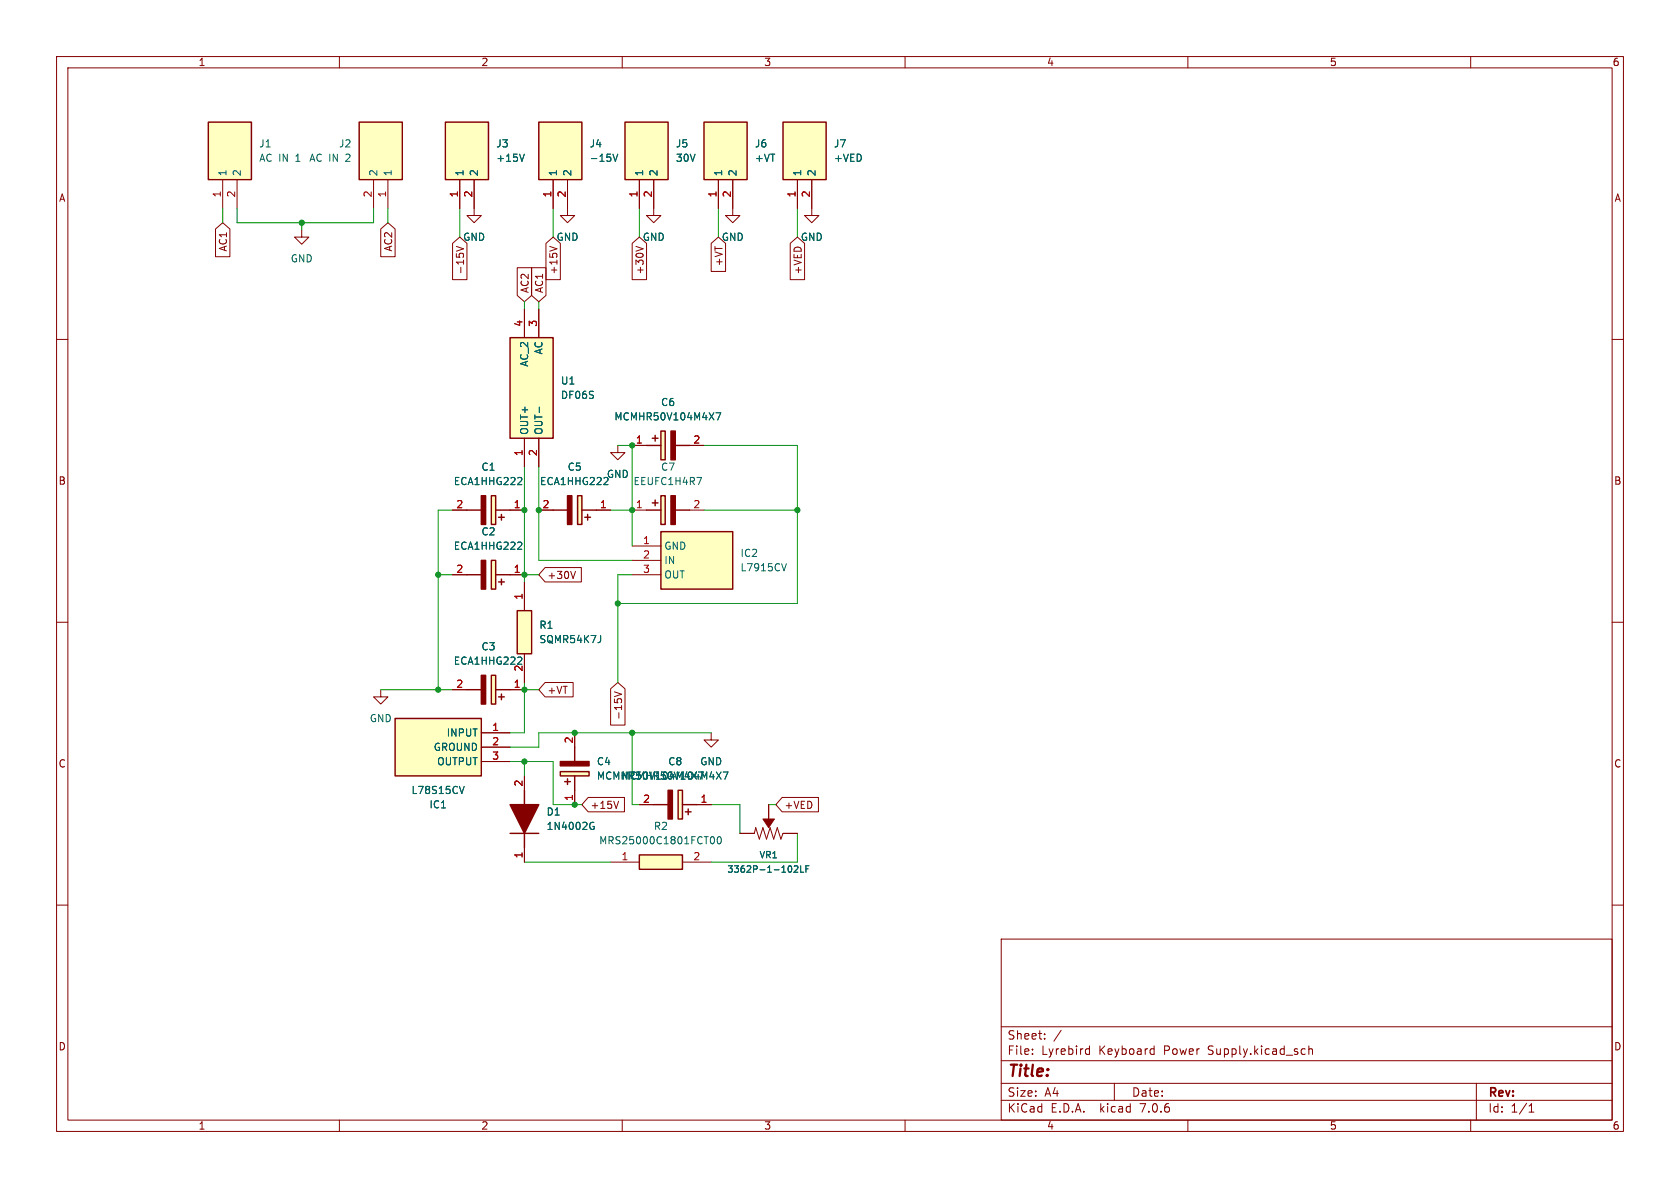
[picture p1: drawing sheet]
<svg xmlns="http://www.w3.org/2000/svg" width="297mm" height="210mm" viewBox="0 0 297 210" stroke-linecap="round" stroke-linejoin="round" font-family="sans-serif">
<g fill="none" stroke="#840000" stroke-width=".18">
<path d="M10 10h277v190h-277zM12 12h273v186h-273zM60 10v2M110 10v2M160 10v2M210 10v2M260 10v2M39.4 31.8v5M41.9 31.8v5M66 31.8v5M68.6 31.8v5M81.3 31.8v5"/>
<path d="M83.8 31.8v6.3h1.3l-1.3 1.3-1.3-1.3h1.3M97.8 31.8v5M100.3 31.8v6.3h1.3l-1.3 1.3-1.2-1.3h1.2M113 31.8v5M115.6 31.8v6.3h1.2l-1.2 1.3-1.3-1.3h1.3M127 31.8v5M129.5 31.8v6.3h1.3l-1.3 1.3-1.2-1.3h1.2M141 31.8v5M143.5 31.8v6.3h1.3l-1.3 1.3-1.3-1.3h1.3M10 60h2M38.1 40.5l1.3-1.1 1.2 1.1v4.9h-2.5zM53.3 40.6v1.3h1.3l-1.3 1.3-1.2-1.3h1.2"/>
<path d="M67.3 40.5l1.3-1.1 1.3 1.1v4.9h-2.6zM80 43l1.3-1.1 1.3 1.1v6.4h-2.6zM80.7 43.6l1.3 .4-1.3 .4M91.4 47.3h2.6v4.9l-1.3 1.1-1.3-1.1zM92.7 54.6v5.1M94 47.3h2.5v4.9l-1.3 1.1-1.2-1.1zM95.2 54.6v5.1M96.5 43l1.3-1.1 1.3 1.1v6.4h-2.6zM97.2 43.6l1.3 .4M111.8 43l1.2-1.1 1.3 1.1v6.4h-2.5zM112.4 43.6l1.3 .4M125.7 43l1.3-1.1 1.3 1.1v5h-2.6z"/>
<path d="M139.7 43l1.3-1.1 1.2 1.1v6.4h-2.5zM285 60h2M92.7 77.5v5.1M95.2 77.5v5.1M109.2 78.7v1.3h1.3l-1.3 1.3-1.3-1.3h1.3M111.8 78.7h2.5M121.9 78.7h2.6M80 90.2h2.5M90.2 90.2h2.5M95.2 90.2h2.6M105.4 90.2h2.5M111.8 90.2h2.5"/>
<path d="M111.8 96.5h5M111.8 99.1h5M121.9 90.2h2.6M10 110h2M80 101.6h2.5M90.2 101.6h2.5M92.7 102.9v5.1M92.7 115.6v5.1M96.4 100.3h6.4v2.6h-6.4l-1.2-1.3zM101.7 101l-.4 1.3M111.8 101.6h5M285 110h2"/>
<path d="M67.3 121.9v1.3h1.3l-1.3 1.3-1.3-1.3h1.3M80 121.9h2.5M85.1 129.5h5.1M85.1 132.1h5.1M85.1 134.6h5.1M90.2 121.9h2.5M92.7 137.2v2.5M96.4 120.6h4.9v2.6h-4.9l-1.2-1.3zM101.6 129.5v2.6M101.6 139.7v2.5M107.9 121.8l1.3-1.1 1.3 1.1v6.4h-2.6zM108.6 122.3l1.3 .4-1.3 .4"/>
<path d="M125.7 129.5v1.3h1.3l-1.3 1.3-1.2-1.3h1.2M10 160h2M92.7 149.9v2.5M104 141h6.4v2.5h-6.4l-1.1-1.3zM107.9 152.4h5.1M109.4 141.6l-.5 1.3M113 142.2h2.6M120.6 152.4h5.1M123.2 142.2h2.5M130.8 147.3h2.5l.3-1 .6 2 .7-2 .6 2 .6-2 .7 2 .6-2 .6 2 .4-1h2.6M135.9 142.2v2.6M138.3 141h6.4v2.5h-6.4l-1.1-1.3z"/>
<path d="M285 160h2M177 166h108v32h-108zM60 198v2M110 198v2M160 198v2M177 194.5h108M177 191.5h108M177 187.5h108M177 181.5h108M182.5 186.3v.1M182.5 185.5v.1M184.7 183.6v.1"/>
<path d="M184.7 182.8v.1M187.6 182.1l-1.3 2M192.2 185.4l.4 .1M192.6 184.9v1.5M192.6 186.3l-.4 .1M197 191.5v3M203.6 185.4l.4 .1M204 186.3l-.4 .1M204 184.9v1.5M210 198v2M230.6 185.4l.1 .1M230.7 186.3l-.1 .1"/>
<path d="M231.4 185.5l.2-.1 .4 .1v.9M231.4 184.9v1.5M260 198v2M261 191.5v6.5M270.3 196.6h.9M270.3 195.5l.4-.4v1.5"/>
</g>
<g fill="#ffffc2" stroke="#ffffc2" stroke-width=".18">
<path d="M116.8 76.2h.8v5.1h-.8z"/>
<path d="M86.9 119.4h.7v5.1h-.7z"/>
<path d="M116.8 87.6h.8v5.1h-.8z"/>
<path d="M91.4 108h2.6v7.6h-2.6z"/>
<path d="M36.8 21.6h7.6v10.2h-7.6z"/>
<path d="M90.2 59.7h7.6v17.8h-7.6z"/>
<path d="M102.1 87.6h.8v5.1h-.8z"/>
<path d="M138.4 21.6h7.6v10.2h-7.6z"/>
<path d="M124.5 21.6h7.6v10.2h-7.6z"/>
<path d="M86.9 99.1h.7v5h-.7z"/>
<path d="M69.8 127h15.3v10.2h-15.3z"/>
<path d="M116.8 94h12.7v10.1h-12.7z"/>
<path d="M63.5 21.6h7.6v10.2h-7.6z"/>
<path d="M78.7 21.6h7.7v10.2h-7.7z"/>
<path d="M86.9 87.6h.7v5.1h-.7z"/>
<path d="M95.2 21.6h7.7v10.2h-7.7z"/>
<path d="M110.5 21.6h7.6v10.2h-7.6z"/>
<path d="M113 151.1h7.6v2.6h-7.6z"/>
<path d="M119.9 139.7h.7v5.1h-.7z"/>
<path d="M99.1 136.4h5v.8h-5z"/>
</g>
<g fill="none" stroke="#840000" stroke-width=".25">
<path d="M36.8 21.6h7.6v10.2h-7.6zM63.5 21.6h7.6v10.2h-7.6zM78.7 21.6h7.7v10.2h-7.7zM95.2 21.6h7.7v10.2h-7.7zM110.5 21.6h7.6v10.2h-7.6zM124.5 21.6h7.6v10.2h-7.6zM138.4 21.6h7.6v10.2h-7.6zM90.2 59.7h7.6v17.8h-7.6zM114.3 78.7h2.5M115.3 77.5h1M115.8 77v1M116.8 76.2h.8v5.1h-.8z"/>
<path d="M119.4 78.7h2.5M82.5 90.2h2.6M86.9 99.1h.7v5h-.7zM86.9 87.6h.7v5.1h-.7zM87.6 90.2h2.6M88.1 91.4h1.1M88.6 90.9v1M97.8 90.2h2.5M102.1 87.6h.8v5.1h-.8zM102.9 90.2h2.5M103.4 91.4h1M103.9 90.9v1"/>
<path d="M114.3 90.2h2.5M115.3 88.9h1M115.8 88.4v1M116.8 87.6h.8v5.1h-.8zM116.8 94h12.7v10.1h-12.7zM119.4 90.2h2.5M82.5 101.6h2.6M86.9 119.4h.7v5.1h-.7zM87.6 101.6h2.6M88.1 102.9h1.1M88.6 102.4v1M91.4 108h2.6v7.6h-2.6z"/>
<path d="M69.8 127h15.3v10.2h-15.3zM82.5 121.9h2.6M87.6 121.9h2.6M88.1 123.2h1.1M88.6 122.7v1M92.7 139.7v2.5M99.1 136.4h5v.8h-5zM99.8 138.2h1M100.3 137.7v1M101.6 132.1v2.5M101.6 137.2v2.5M119.9 139.7h.7v5.1h-.7z"/>
<path d="M90.2 147.3h5M92.7 147.3v2.6M113 151.1h7.6v2.6h-7.6zM115.6 142.2h2.5M120.6 142.2h2.6M121.2 143.5h1M121.7 143v1"/>
</g>
<g fill="#840000" stroke="#840000" stroke-width=".25">
<path d="M118.6 76.2h.8v5.1h-.8z"/>
<path d="M85.1 119.4h.8v5.1h-.8z"/>
<path d="M118.6 87.6h.8v5.1h-.8z"/>
<path d="M100.3 87.6h.8v5.1h-.8z"/>
<path d="M85.1 99.1h.8v5h-.8z"/>
<path d="M85.1 87.6h.8v5.1h-.8z"/>
<path d="M118.1 139.7h.8v5.1h-.8z"/>
<path d="M99.1 134.6h5v.8h-5z"/>
<path d="M90.2 142.2h5l-2.5 5.1z"/>
</g>
<g fill="none" stroke="#006464" stroke-width=".18">
<path d="M92.7 27.2l-.4 1.3M108.4 27.2l.4 1.3 .4-1.3M95.3 72v.9M126.6 73h.8l-.5 1.2M92.1 84.5l.2 .1-.1 .3-.7 .8h.8M92.1 95.9l.2 .2-.1 .3-.7 .7h.8M107.4 84.9l-.7 .8h.8M123.2 84.4h.8l-.5 1.3M139 99.6l-.4 1.3M92.1 116.2l.2 .2-.1 .3-.7 .7M106.2 112.3v.9l-.2 .3M82.1 139l-.5 1.3"/>
<path d="M105.8 137.7v-1.2l.4 .9 .5-.9v1.2M108 136.6a.6 .6 0 0 0-.8 .4 .6 .6 0 0 0 .6 .7l.2-.1M109.4 136.5l-.4 .9-.5-.9v1.2M127.8 136.5h.9l-.6 1.2M104.5 145.4h.5M104.8 146.1h.2v.4l-.2 .1h-.3M125.8 148l.1-.1a.68 .68 0 0 1 .4 .6 .68 .68 0 0 1-.4 .7l-.1-.1M126.9 148l.2-.1a.68 .68 0 0 1 .4 .6 .68 .68 0 0 1-.4 .7l-.2-.2-.1-.3zM140.4 153.2l.4-.2 .3 .4-.7 .8h.7M141.6 153v1.2h.5M142.5 153.6h.4M143 153h-.5v1.2"/>
</g>
<path d="M134.9 144.8h2l-1 1.5z" fill="#840000" stroke="#840000" stroke-width=".18"/>
<g fill="none" stroke="#009600" stroke-width=".18">
<path d="M39.4 36.8v2.6M41.9 36.8v2.6h24.1v-2.6M53.3 39.4v1.2M68.6 36.8v2.6M81.3 36.8v5.1M97.8 36.8v5.1M113 36.8v5.1M127 36.8v5.1M141 36.8v5.1M92.7 53.3v1.3M95.2 53.3v1.3M109.2 78.7h2.6v17.8"/>
<path d="M124.5 78.7h16.5v28h-31.8M80 90.2h-2.5v31.7M92.7 82.6v20.3M95.2 82.6v16.5h16.6M107.9 90.2h3.9M124.5 90.2h16.5M77.5 101.6h2.5M92.7 101.6h2.5M111.8 101.6h-2.6v19.1M67.3 121.9h12.7M90.2 134.6h7.6v7.6h5.1M92.7 120.7v8.8h-2.5"/>
<path d="M92.7 134.6v2.6M92.7 121.9h2.5M111.8 129.5v12.7h1.2M125.7 129.5h-30.5v2.6h-5M92.7 152.4h15.2M125.7 142.2h5.1v5.1M135.9 142.2h1.3M141 147.3v5.1h-15.3"/>
</g>
<g fill="#009600" stroke="#009600" stroke-width=".18">
<circle cx="77.5" cy="101.6" r=".46"/>
<circle cx="92.7" cy="90.2" r=".46"/>
<circle cx="92.7" cy="101.6" r=".46"/>
<circle cx="53.3" cy="39.4" r=".46"/>
<circle cx="101.6" cy="142.2" r=".46"/>
<circle cx="92.7" cy="134.6" r=".46"/>
<circle cx="101.6" cy="129.5" r=".46"/>
<circle cx="111.8" cy="129.5" r=".46"/>
<circle cx="92.7" cy="121.9" r=".46"/>
<circle cx="77.5" cy="121.9" r=".46"/>
<circle cx="111.8" cy="78.7" r=".46"/>
<circle cx="111.8" cy="90.2" r=".46"/>
<circle cx="109.2" cy="106.7" r=".46"/>
<circle cx="141" cy="90.2" r=".46"/>
<circle cx="95.2" cy="90.2" r=".46"/>
</g>
<text font-size="2.8" fill="#840000" x="178" y="190.9">Title:</text>
<g font-size="2.1" fill="#840000">
<text x="178" y="184">Sheet:</text>
<text x="178" y="186.7">File:</text>
<text x="184.1" y="186.7">Lyrebird</text>
<text x="194.3" y="186.7">Keyboard</text>
<text x="205.9" y="186.7">Power</text>
<text x="213.8" y="186.7">Supply.kicad_sch</text>
<text x="178" y="196.9">KiCad</text>
<text x="178" y="194.1">Size:</text>
<text x="184.7" y="194.1">A4</text>
<text x="185.7" y="196.9">E.D.A.</text>
<text x="194.6" y="196.9">kicad</text>
<text x="200" y="194.1">Date:</text>
<text x="201.8" y="196.9">7.0.6</text>
<text x="263" y="194.3">Rev:</text>
<text x="263" y="196.9">Id:</text>
<text x="267.1" y="196.9">1/1</text>
</g>
<g font-size="1.8" fill="#840000">
<text x="35" y="11.9">1</text>
<text x="85" y="11.9">2</text>
<text x="135" y="11.9">3</text>
<text x="185" y="11.9">4</text>
<text x="235" y="11.9">5</text>
<text x="285" y="11.9">6</text>
<text x="10.3" y="35.9">A</text>
<text x="285.3" y="35.9">A</text>
<text x="40.3" y="44.6" transform="rotate(-90 40.3 44.6)">AC1</text>
<text x="69.5" y="44.6" transform="rotate(-90 69.5 44.6)">AC2</text>
<text x="128" y="47.2" transform="rotate(-90 128 47.2)">+VT</text>
<text x="82.2" y="48.6" transform="rotate(-90 82.2 48.6)">-15V</text>
<text x="93.7" y="51.9" transform="rotate(-90 93.7 51.9)">AC2</text>
<text x="96.2" y="51.9" transform="rotate(-90 96.2 51.9)">AC1</text>
<text x="98.7" y="48.6" transform="rotate(-90 98.7 48.6)">+15V</text>
<text x="114" y="48.6" transform="rotate(-90 114 48.6)">+30V</text>
<text x="141.9" y="48.6" transform="rotate(-90 141.9 48.6)">+VED</text>
<text x="10.3" y="85.9">B</text>
<text x="285.3" y="85.9">B</text>
<text x="96.7" y="102.6">+30V</text>
<text x="96.7" y="122.9">+VT</text>
<text x="110.2" y="127.4" transform="rotate(-90 110.2 127.4)">-15V</text>
<text x="10.3" y="135.9">C</text>
<text x="285.3" y="135.9">C</text>
<text x="104.3" y="143.2">+15V</text>
<text x="138.6" y="143.2">+VED</text>
<text x="10.3" y="185.9">D</text>
<text x="285.3" y="185.9">D</text>
<text x="35" y="199.9">1</text>
<text x="85" y="199.9">2</text>
<text x="135" y="199.9">3</text>
<text x="185" y="199.9">4</text>
<text x="235" y="199.9">5</text>
<text x="285" y="199.9">6</text>
</g>
<g font-size="1.8" fill="#006464">
<text x="45.7" y="26.3">J1</text>
<text x="45.7" y="28.8">AC IN</text>
<text x="52.4" y="28.8">1 AC IN</text>
<text x="59.8" y="26.3">J2</text>
<text x="61.2" y="28.8">2</text>
<text x="87.6" y="26.3">J3</text>
<text x="87.6" y="28.8">+15V</text>
<text x="104.1" y="26.3">J4</text>
<text x="104.1" y="28.8">-15V</text>
<text x="119.4" y="26.3">J5</text>
<text x="119.4" y="28.8">30V</text>
<text x="133.4" y="26.3">J6</text>
<text x="133.4" y="28.8">+VT</text>
<text x="147.3" y="26.3">J7</text>
<text x="147.3" y="28.8">+VED</text>
<text x="40.2" y="31.2" transform="rotate(-90 40.2 31.2)">1</text>
<text x="42.8" y="31.2" transform="rotate(-90 42.8 31.2)">2</text>
<text x="66.9" y="31.2" transform="rotate(-90 66.9 31.2)">2</text>
<text x="69.4" y="31.2" transform="rotate(-90 69.4 31.2)">1</text>
<text x="82.1" y="31.2" transform="rotate(-90 82.1 31.2)">1</text>
<text x="84.7" y="31.2" transform="rotate(-90 84.7 31.2)">2</text>
<text x="98.7" y="31.2" transform="rotate(-90 98.7 31.2)">1</text>
<text x="101.2" y="31.2" transform="rotate(-90 101.2 31.2)">2</text>
<text x="113.9" y="31.2" transform="rotate(-90 113.9 31.2)">1</text>
<text x="116.4" y="31.2" transform="rotate(-90 116.4 31.2)">2</text>
<text x="127.9" y="31.2" transform="rotate(-90 127.9 31.2)">1</text>
<text x="130.4" y="31.2" transform="rotate(-90 130.4 31.2)">2</text>
<text x="141.8" y="31.2" transform="rotate(-90 141.8 31.2)">1</text>
<text x="144.4" y="31.2" transform="rotate(-90 144.4 31.2)">2</text>
<text x="51.3" y="46.6">GND</text>
<text x="81.8" y="42.8">GND</text>
<text x="98.3" y="42.8">GND</text>
<text x="113.5" y="42.8">GND</text>
<text x="127.5" y="42.8">GND</text>
<text x="141.5" y="42.8">GND</text>
<text x="93.6" y="64.9" transform="rotate(-90 93.6 64.9)">AC_2</text>
<text x="96.1" y="62.8" transform="rotate(-90 96.1 62.8)">AC</text>
<text x="99.1" y="70.7">DF06S</text>
<text x="99.1" y="68.2">U1</text>
<text x="116.8" y="72">C6</text>
<text x="93.6" y="77" transform="rotate(-90 93.6 77)">OUT+</text>
<text x="96.1" y="77" transform="rotate(-90 96.1 77)">OUT-</text>
<text x="108.5" y="74.5">MCMHR50V104M4X7</text>
<text x="85" y="83.4">C1</text>
<text x="100.3" y="83.4">C5</text>
<text x="116.8" y="83.4">C7</text>
<text x="80.1" y="86">ECA1HHG222</text>
<text x="95.4" y="86">ECA1HHG222</text>
<text x="107.2" y="84.7">GND</text>
<text x="111.9" y="86">EEUFC1H4R7</text>
<text x="85" y="94.8">C2</text>
<text x="80.1" y="97.4">ECA1HHG222</text>
<text x="117.3" y="97.4">GND</text>
<text x="117.3" y="99.9">IN</text>
<text x="130.8" y="98.7">IC2</text>
<text x="130.8" y="101.2">L7915CV</text>
<text x="117.3" y="102.5">OUT</text>
<text x="95.3" y="111.4">R1</text>
<text x="95.3" y="113.9">SQMR54K7J</text>
<text x="80.1" y="117.7">ECA1HHG222</text>
<text x="85" y="115.2">C3</text>
<text x="92.5" y="118.8" transform="rotate(-90 92.5 118.8)">2</text>
<text x="65.3" y="127.9">GND</text>
<text x="78.9" y="130.4">INPUT</text>
<text x="76.6" y="132.9">GROUND</text>
<text x="77.2" y="135.5">OUTPUT</text>
<text x="105.4" y="135.5">C4</text>
<text x="118" y="135.5">C8</text>
<text x="123.7" y="135.5">GND</text>
<text x="72.7" y="140.6">L78S15CV</text>
<text x="75.8" y="143.1">IC1</text>
<text x="109.8" y="138">MCMHR50V104M4X7</text>
<text x="96.5" y="144.4">D1</text>
<text x="96.5" y="146.9">1N4002G</text>
<text x="105.8" y="149.5">MRS25000C1801FCT00</text>
<text x="115.5" y="146.9">R2</text>
</g>
<g font-size="1.8" fill="#a90000">
<text x="39.1" y="35" transform="rotate(-90 39.1 35)">1</text>
<text x="41.7" y="35" transform="rotate(-90 41.7 35)">2</text>
<text x="65.8" y="35" transform="rotate(-90 65.8 35)">2</text>
<text x="68.3" y="35" transform="rotate(-90 68.3 35)">1</text>
<text x="81" y="35" transform="rotate(-90 81 35)">1</text>
<text x="83.6" y="35" transform="rotate(-90 83.6 35)">2</text>
<text x="97.5" y="35" transform="rotate(-90 97.5 35)">1</text>
<text x="100.1" y="35" transform="rotate(-90 100.1 35)">2</text>
<text x="112.8" y="35" transform="rotate(-90 112.8 35)">1</text>
<text x="115.3" y="35" transform="rotate(-90 115.3 35)">2</text>
<text x="126.7" y="35" transform="rotate(-90 126.7 35)">1</text>
<text x="129.3" y="35" transform="rotate(-90 129.3 35)">2</text>
<text x="140.7" y="35" transform="rotate(-90 140.7 35)">1</text>
<text x="143.3" y="35" transform="rotate(-90 143.3 35)">2</text>
<text x="92.5" y="57.9" transform="rotate(-90 92.5 57.9)">4</text>
<text x="95" y="57.9" transform="rotate(-90 95 57.9)">3</text>
<text x="92.5" y="80.7" transform="rotate(-90 92.5 80.7)">1</text>
<text x="95" y="80.7" transform="rotate(-90 95 80.7)">2</text>
<text x="112.3" y="78.5">1</text>
<text x="122.5" y="78.5">2</text>
<text x="80.6" y="89.9">2</text>
<text x="90.7" y="89.9">1</text>
<text x="95.8" y="89.9">2</text>
<text x="106" y="89.9">1</text>
<text x="112.3" y="89.9">1</text>
<text x="122.5" y="89.9">2</text>
<text x="80.6" y="101.3">2</text>
<text x="90.7" y="101.3">1</text>
<text x="113.6" y="96.3">1</text>
<text x="113.6" y="98.8">2</text>
<text x="113.6" y="101.3">3</text>
<text x="92.5" y="106.1" transform="rotate(-90 92.5 106.1)">1</text>
<text x="80.6" y="121.7">2</text>
<text x="90.7" y="121.7">1</text>
<text x="86.9" y="129.3">1</text>
<text x="86.9" y="131.8">2</text>
<text x="101.3" y="131.5" transform="rotate(-90 101.3 131.5)">2</text>
<text x="86.9" y="134.4">3</text>
<text x="92.5" y="139.1" transform="rotate(-90 92.5 139.1)">2</text>
<text x="101.3" y="141.7" transform="rotate(-90 101.3 141.7)">1</text>
<text x="113.6" y="142">2</text>
<text x="123.8" y="142">1</text>
<text x="92.5" y="151.8" transform="rotate(-90 92.5 151.8)">1</text>
<text x="109.8" y="152.1">1</text>
<text x="122.5" y="152.1">2</text>
</g>
<g font-size="1.6" fill="#006464">
<text x="128.5" y="154.5">3362P-1-102LF</text>
<text x="134.2" y="151.9">VR1</text>
</g>
</svg>
